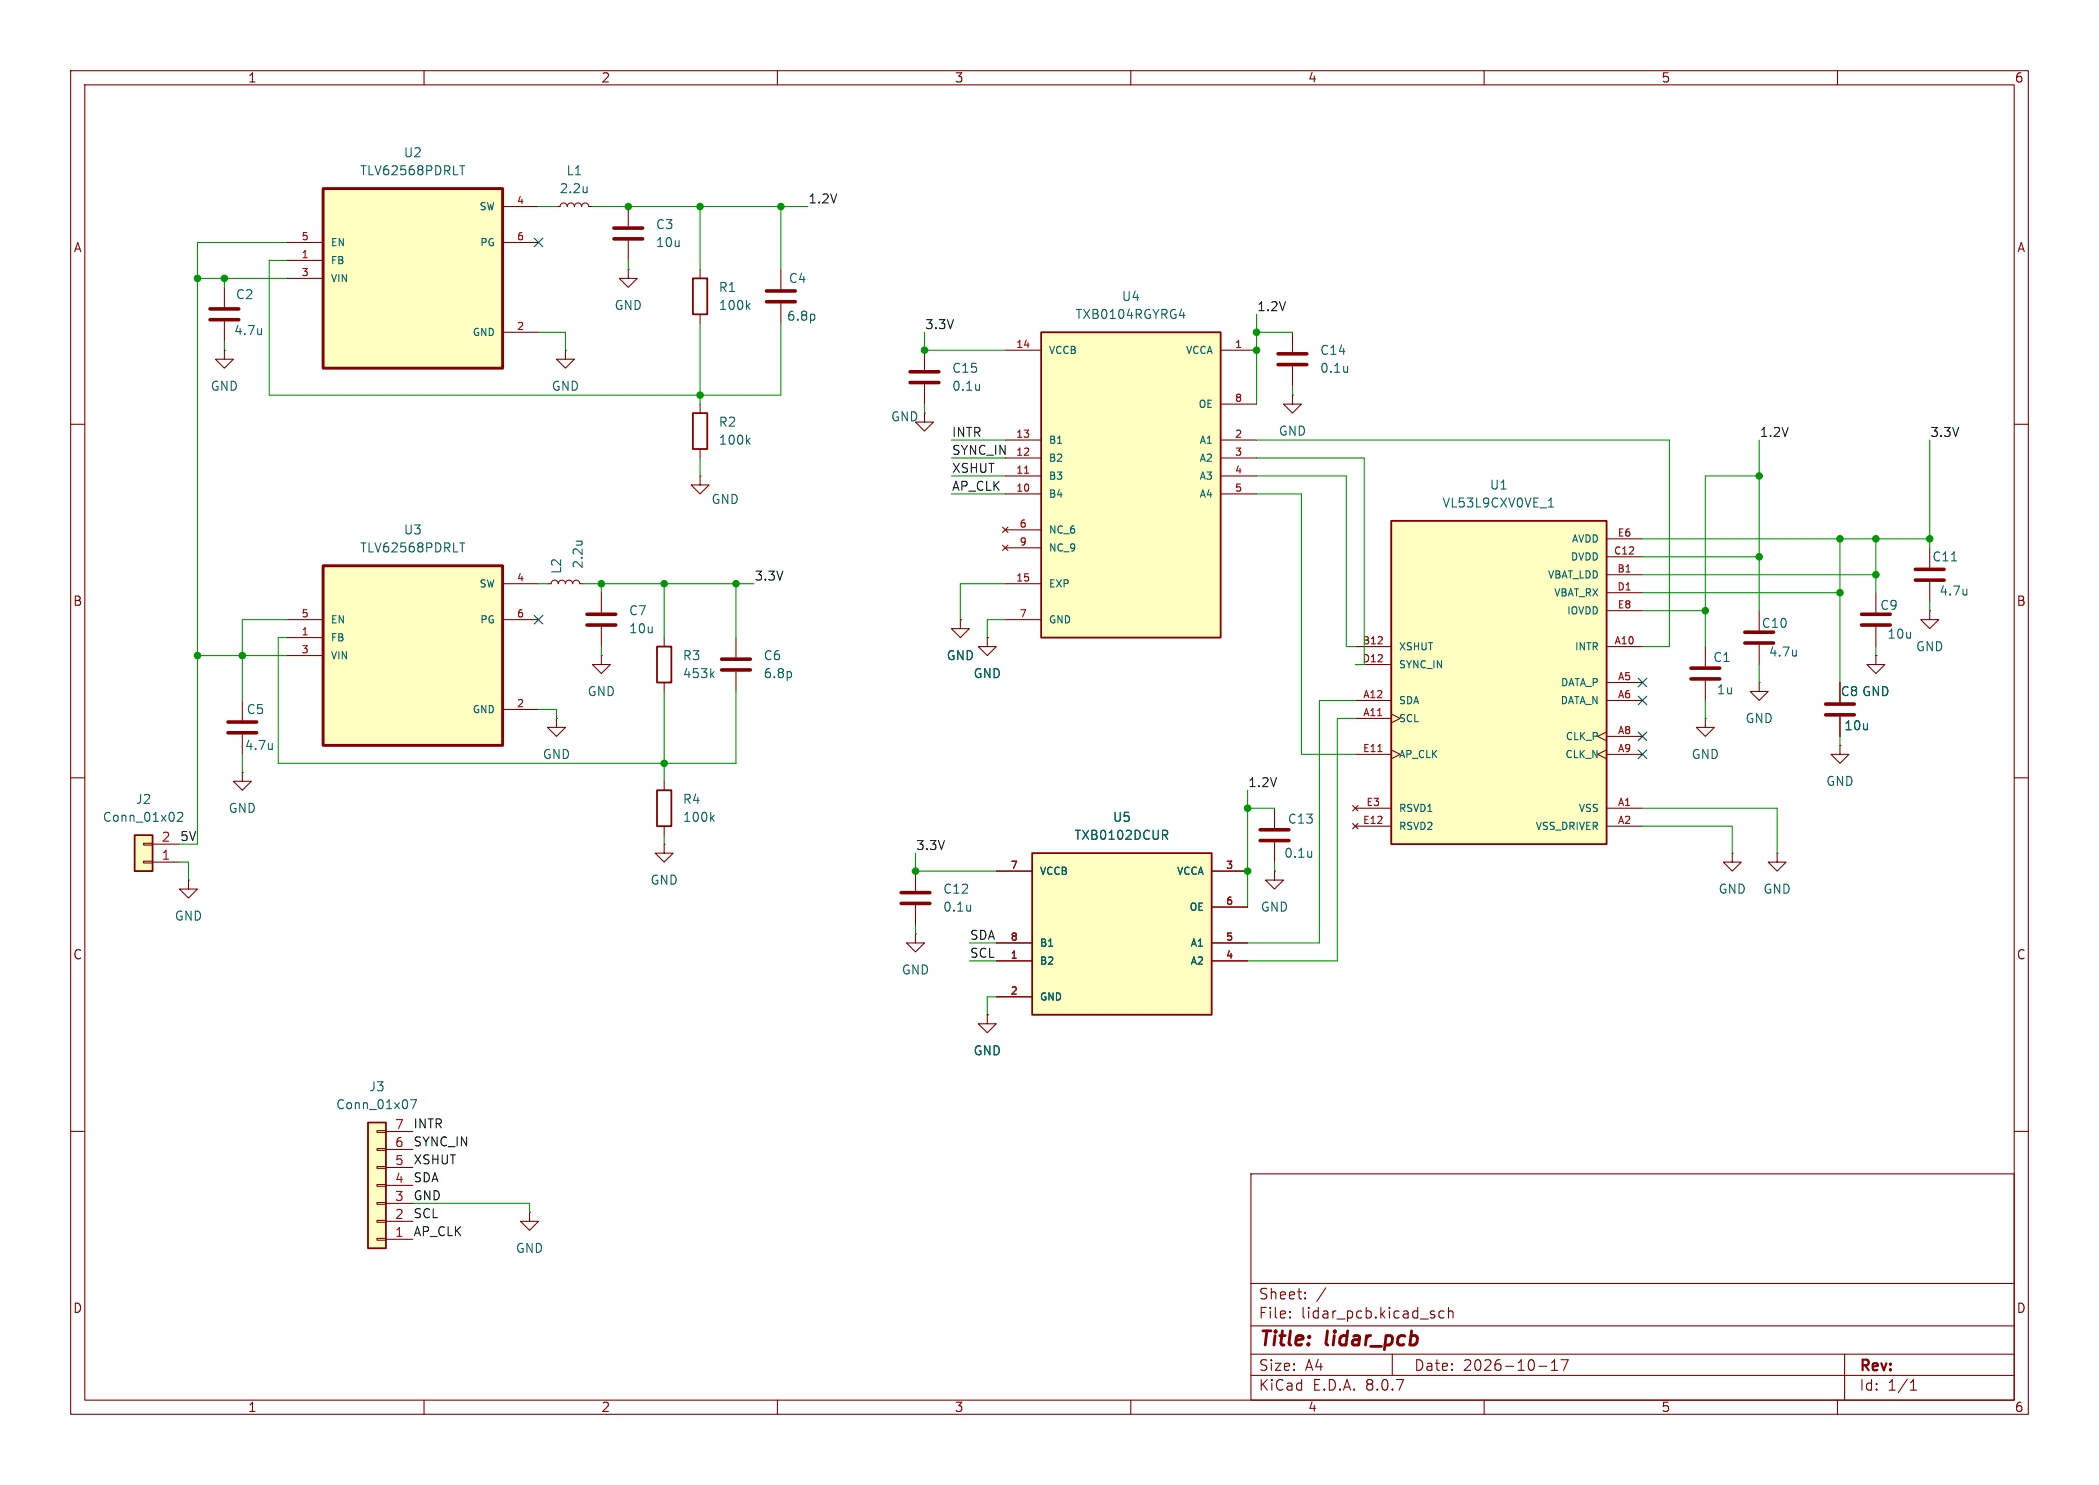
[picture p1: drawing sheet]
<svg xmlns="http://www.w3.org/2000/svg" width="297mm" height="210mm" viewBox="0 0 297 210" stroke-linecap="round" stroke-linejoin="round" font-family="sans-serif">
<g fill="none" stroke="#840000" stroke-width=".15">
<path d="M10 10h277v190h-277zM12 12h273v186h-273zM60 10v2M110 10v2M160 10v2M210 10v2M260 10v2M99.1 57.2v1.2M10 60h2M99.1 63.5v1.3M285 60h2M94 90.2v1.2"/>
<path d="M94 96.5v1.3M104.1 90.2v2.8M104.1 95v2.8M10 110h2M94 119.4v1.3h1.2l-1.2 1.2-1.3-1.2h1.3M94 119.4h.1M94 110.5v1.3M94 116.8v1.3M285 110h2M180.3 123.2v1.3h1.3l-1.3 1.2-1.2-1.2h1.2M180.3 123.2h.1M10 160h2"/>
<path d="M177 166h108v32h-108zM285 160h2M60 198v2M110 198v2M160 198v2M177 194.5h108M177 191.5h108M177 187.5h108M177 181.5h108M182.5 186.3h.1l-.1 .1M182.5 186.3v.1M182.5 185.5v.1"/>
<path d="M182.5 185.5h.1l-.1 .1M184.7 183.6v.1M184.7 183.6h-.1l.1 .1M184.7 182.8v.1M184.7 182.8h-.1l.1 .1M187.6 182.1l-1.3 2M197 191.5v3M203 186v.1v.2M204.3 185.5l-.4-.1-.3 .3v.4l.1 .2 .2 .1 .4-.1M205 185.5a.37 .37 0 0 1 .6 .1v.8M205 184.9v1.5M210 198v2"/>
<path d="M217.7 193.2h1.2M219.5 193.8h.9M219.5 192.7l.5-.4v1.5M220.9 192.3h1l-.7 1.5M260 198v2M261 191.5v6.5M270.3 196.6h.9M270.3 195.5l.4-.4v1.5"/>
</g>
<path d="M98 58.4h2.1v5.1h-2.1zM93 91.4h2v5.1h-2zM93 111.8h2v5h-2z" fill="none" stroke="#840000" stroke-width=".25"/>
<path d="M105.8 62.3l.3 .5M106.1 62l-.5 .4M100.7 95.3l.3 .5M101 95l-.4 .5M111.9 95.1v.6M100.7 115.7l.3 .4M101 115.3l-.4 .5" fill="none" stroke="#006464" stroke-width=".15"/>
<path d="M102.1 94.7h4.1M102.1 93.2h4.1" fill="none" stroke="#840000" stroke-width=".51"/>
<path d="M196.8 73.7h30.5v45.7h-30.5z" fill="#ffffc2"/>
<path d="M196.8 73.7h30.5v45.7h-30.5z" fill="none" stroke="#840000" stroke-width=".25"/>
<g fill="none" stroke="#840000" stroke-width=".15">
<path d="M227.3 78.7h5.1M227.3 76.2h5.1M77.5 82.6h.5a.51 .51 0 0 1 .5-.6 .51 .51 0 0 1 .5 .6 .51 .51 0 0 1 .5-.6 .51 .51 0 0 1 .5 .6 .51 .51 0 0 1 .5-.6 .51 .51 0 0 1 .5 .6 .51 .51 0 0 1 .5-.6 .51 .51 0 0 1 .5 .6h.5M191.8 91.4h5M191.8 99.1h5M191.8 94h5M227.3 91.4h5.1M227.3 99.1h5.1M227.3 96.5h5.1M227.3 81.3h5.1M227.3 83.8h5.1M227.3 86.4h5.1"/>
<path d="M34.3 109.2v1.3h1.3l-1.3 1.3-1.3-1.3h1.3M34.3 109.2h.1M191.4 116.5l.8 .7M191.4 113.9l.8 .8M191.8 114.3h5M191.8 101.6h5M191.8 116.8h5M191.8 106.7h5M192.2 116.5l-.8 .7M192.2 113.9l-.8 .8M196.8 101l1.3 .6-1.3 .6M196.8 106l1.3 .7-1.3 .6"/>
<path d="M227.3 103.5l-1.2 .6 1.2 .7M227.3 106l-1.2 .7 1.2 .6M227.3 114.3h5.1M227.3 116.8h5.1M227.3 104.1h5.1M227.3 106.7h5.1"/>
</g>
<path d="M194.9 101.2h.6M195 106.3h.5" fill="none" stroke="#a90000" stroke-width=".15"/>
<path d="M81.5 76.5h.9M82.2 76.5l.1 .1M219.1 71.7h.7M219.2 70.7l.3-.3v1.3" fill="none" stroke="#006464" stroke-width=".15"/>
<path d="M146 120.7h25.4v22.8h-25.4z" fill="#ffffc2"/>
<path d="M146 120.7h25.4v22.8h-25.4z" fill="none" stroke="#840000" stroke-width=".25"/>
<path d="M141 135.9h5M141 123.2h5M141 133.4h5M171.4 135.9h5.1M171.4 123.2h5.1M171.4 133.4h5.1M171.4 128.3h5.1M141 141h5" fill="none" stroke="#840000" stroke-width=".15"/>
<path d="M164.5 117.4h.5l.2 .3-.1 .3-.6 .1M164.8 118.1l.4 .6" fill="none" stroke="#006464" stroke-width=".15"/>
<path d="M19 118.1h2.6v5.1h-2.6z" fill="#ffffc2"/>
<path d="M20.3 119.3h1.3v.2h-1.3zM21.6 119.4h3.8M20.3 121.8h1.3v.2h-1.3zM21.6 121.9h3.8M129.5 132.1v1.3h1.3l-1.3 1.2-1.2-1.2h1.2M129.5 132.1h.1M245.1 120.7v1.2h1.3l-1.3 1.3-1.3-1.3h1.3M245.1 120.7h.1M251.5 120.7v1.2h1.2l-1.2 1.3-1.3-1.3h1.3M251.5 120.7h.1" fill="none" stroke="#840000" stroke-width=".15"/>
<path d="M19 118.1h2.6v5.1h-2.6z" fill="none" stroke="#840000" stroke-width=".25"/>
<path d="M25.1 115l.2-.1h.3l.2 .1 .1 .2-.1 .2-.7 .7h.8" fill="none" stroke="#006464" stroke-width=".15"/>
<path d="M45.7 26.7h25.4v25.4h-25.4z" fill="#ffffc2"/>
<path d="M45.7 26.7h25.4v25.4h-25.4z" fill="none" stroke="#840000" stroke-width=".41"/>
<g fill="none" stroke="#840000" stroke-width=".15">
<path d="M40.6 36.8h5.1M40.6 39.4h5.1M40.6 34.3h5.1M71.1 29.2h5.1M71.1 34.3h5.1M78.7 29.2h.5a.51 .51 0 0 1 .6-.5 .51 .51 0 0 1 .5 .5 .51 .51 0 0 1 .5-.5 .51 .51 0 0 1 .5 .5 .51 .51 0 0 1 .5-.5 .51 .51 0 0 1 .5 .5 .51 .51 0 0 1 .5-.5 .51 .51 0 0 1 .5 .5h.5M88.9 38.1v1.3h1.3l-1.3 1.2-1.3-1.2h1.3M88.9 38.1h.1M31.7 49.5v1.3h1.3l-1.3 1.3-1.2-1.3h1.2M31.7 49.5h.1M31.7 40.6v2.8M31.7 45.5v2.8"/>
<path d="M71.1 47h5.1M80 49.5v1.3h1.3l-1.3 1.3-1.3-1.3h1.3M80 49.5h.1M130.8 49.5v2.8M130.8 54.4v2.8M182.9 55.9v1.3h1.2l-1.2 1.2-1.3-1.2h1.3M182.9 55.9h.1M182.9 47v2.8M182.9 51.8v2.8M99.1 67.3v1.3h1.2l-1.2 1.3-1.3-1.3h1.3M99.1 67.3h.1M273 77.5v2.8"/>
<path d="M34.3 99.1v2.8M241.3 91.4v2.8M241.3 96.3v2.8M248.9 96.5v1.3h1.3l-1.3 1.3-1.3-1.3h1.3M248.9 96.5h.1M248.9 86.4v2.8M248.9 91.2v2.8M260.3 96.5v2.8M265.4 92.7v1.3h1.3l-1.3 1.3-1.2-1.3h1.2M265.4 92.7h.1M265.4 83.8v2.8M265.4 88.6v2.8"/>
<path d="M273 86.4v1.2h1.3l-1.3 1.3-1.2-1.3h1.2M273 86.4h.1M273 82.3v2.8M34.3 103.9v2.8M180.3 114.3v2.8M180.3 119.1v2.8M241.3 101.6v1.3h1.3l-1.3 1.2-1.3-1.2h1.3M241.3 101.6h.1M260.3 101.3v2.8M26.7 124.5v1.2h1.2l-1.2 1.3-1.3-1.3h1.3M26.7 124.5h.1M129.5 123.2v2.8"/>
<path d="M129.5 128v2.8"/>
</g>
<g fill="none" stroke="#006464" stroke-width=".15">
<path d="M65 23.4h.8M65.4 23.4v1.3M83.1 26.4v.8M83.1 27.1l-.1 .1M37 46.5v.8M37 47.2l-.1 .1M138.6 54.3v.9M138.6 55.1h-.1M190.7 51.8v.8M190.7 52.5l-.1 .1M276.1 79.3h.8M254.2 91.9v.9"/>
<path d="M254.2 92.7h-.1M278.3 83.3v.8M278.3 84l-.1 .1M38.5 105.1v.9M38.5 105.9h.1M137.3 128v.8M137.3 128.7v.1M185.6 120.4v.8M185.6 121.1l-.1 .1"/>
</g>
<g fill="none" stroke="#840000" stroke-width=".51">
<path d="M29.7 45.2h4.1M29.7 43.7h4.1M128.8 54.1h4M128.8 52.6h4M180.8 51.6h4.1M180.8 50h4.1M239.3 96h4M239.3 94.5h4M246.9 90.9h4.1M246.9 89.4h4.1M258.3 99.6h4.1M263.4 88.4h4.1"/>
<path d="M263.4 86.9h4.1M271 82h4.1M271 80.5h4.1M32.3 103.6h4M32.3 102.1h4M178.3 118.9h4.1M178.3 117.3h4.1M258.3 101.1h4.1M127.5 127.8h4.1M127.5 126.2h4.1"/>
</g>
<path d="M147.3 47h25.4v43.2h-25.4z" fill="#ffffc2"/>
<path d="M147.3 47h25.4v43.2h-25.4z" fill="none" stroke="#840000" stroke-width=".25"/>
<g fill="none" stroke="#840000" stroke-width=".15">
<path d="M88.9 29.2v2.8M88.9 34v2.8M110.5 38.1v2.8M110.5 42.9v2.8M130.8 58.4v1.3h1.3l-1.3 1.3-1.3-1.3h1.3M130.8 58.4h.1M142.2 49.5h5.1M172.7 49.5h5.1M172.7 57.2h5.1M141.9 74.5l.7 .8M141.9 77.1l.7 .8M142.2 69.9h5.1"/>
<path d="M142.2 67.3h5.1M142.2 64.8h5.1M142.2 62.2h5.1M142.2 74.9h5.1M142.2 77.5h5.1M142.6 74.5l-.7 .8M142.6 77.1l-.7 .8M172.7 69.9h5.1M172.7 67.3h5.1M172.7 64.8h5.1M172.7 62.2h5.1M142.2 82.6h5.1"/>
<path d="M142.2 87.6h5.1M260.3 105.4v1.3h1.3l-1.3 1.3-1.2-1.3h1.2M260.3 105.4h.1"/>
</g>
<path d="M145 66.9h.6" fill="none" stroke="#a90000" stroke-width=".15"/>
<path d="M115.2 44.6v.6M166.9 44.6h.8" fill="none" stroke="#006464" stroke-width=".15"/>
<path d="M86.9 33.8h4M86.9 32.3h4M108.5 42.7h4M108.5 41.1h4" fill="none" stroke="#840000" stroke-width=".51"/>
<path d="M45.7 80h25.4v25.4h-25.4z" fill="#ffffc2"/>
<path d="M45.7 80h25.4v25.4h-25.4z" fill="none" stroke="#840000" stroke-width=".41"/>
<path d="M99.1 38.1v1.3M99.1 44.5v1.2M40.6 90.2h5.1M40.6 92.7h5.1M40.6 87.6h5.1M71.1 82.6h5.1M71.1 87.6h5.1M135.9 87.6v1.3h1.3l-1.3 1.3-1.3-1.3h1.3M135.9 87.6h.1M139.7 90.2v1.2h1.3l-1.3 1.3-1.3-1.3h1.3M139.7 90.2h.1M71.1 100.3h5.1" fill="none" stroke="#840000" stroke-width=".15"/>
<path d="M105.8 43.3l.3 .5M106.1 42.9l-.5 .5M65 76.8h.8M65.4 76.8v1.2" fill="none" stroke="#006464" stroke-width=".15"/>
<path d="M98 39.4h2.1v5.1h-2.1z" fill="none" stroke="#840000" stroke-width=".25"/>
<path d="M52.1 158.8h2.5v17.7h-2.5z" fill="#ffffc2"/>
<g fill="none" stroke="#840000" stroke-width=".15">
<path d="M85.1 92.7v1.3h1.3l-1.3 1.3-1.3-1.3h1.3M85.1 92.7h.1M85.1 83.8v2.8M85.1 88.6v2.8M135.9 87.6h.1M139.7 90.2h.1M260.3 96.5v2.8M265.4 92.7h.1M78.7 101.6v1.3h1.3l-1.3 1.2-1.2-1.2h1.2M78.7 101.6h.1M260.3 101.3v2.8M141 135.9h5"/>
<path d="M141 123.2h5M141 133.4h5M171.4 135.9h5.1M171.4 123.2h5.1M171.4 133.4h5.1M171.4 128.3h5.1M53.3 159.9h1.3v.2h-1.3zM139.7 143.5v1.3h1.3l-1.3 1.3-1.3-1.3h1.3M139.7 143.5h.1M141 141h5M53.3 162.4h1.3v.3h-1.3zM53.3 165h1.3v.2h-1.3z"/>
<path d="M53.3 167.5h1.3v.3h-1.3zM53.3 170.1h1.3v.2h-1.3zM53.3 172.6h1.3v.2h-1.3zM53.3 175.1h1.3v.3h-1.3zM54.6 175.3h3.8M54.6 172.7h3.8M54.6 170.2h3.8M54.6 167.6h3.8M54.6 165.1h3.8M54.6 162.6h3.8M54.6 160h3.8M74.9 171.5v1.2h1.3l-1.3 1.3-1.2-1.3h1.2"/>
<path d="M74.9 171.5h.1"/>
</g>
<path d="M52.1 158.8h2.5v17.7h-2.5z" fill="none" stroke="#840000" stroke-width=".25"/>
<path d="M164.5 117.4h.5l.2 .3-.1 .3-.6 .1M164.8 118.1l.4 .6M58.1 155.5h.8l-.5 1.3" fill="none" stroke="#006464" stroke-width=".15"/>
<path d="M83.1 88.4h4M83.1 86.9h4" fill="none" stroke="#840000" stroke-width=".51"/>
<g fill="none" stroke="#009600" stroke-width=".15">
<path d="M27.9 39.4h12.7M31.7 39.4v1.2M40.6 34.3h-12.7v85.1M40.6 36.8h-2.5v19.1h72.4v-10.2M76.2 29.2h2.5M83.8 29.2h30.5M88.9 36.8v1.3M99.1 29.2v8.9M110.5 29.2v8.9M31.7 48.3v1.2M76.2 47h3.8v2.5M99.1 45.7v11.5"/>
<path d="M130.8 47v2.5h11.4M130.8 57.2v1.2M177.8 47h5.1M177.8 44.5v12.7M182.9 54.6v1.3M99.1 64.8v2.5M134.6 67.3h7.6M134.6 62.2h7.6M134.6 69.9h7.6M134.6 64.8h7.6M177.8 69.9h6.3v36.8h7.7M177.8 62.2h58.4v29.2h-3.8"/>
<path d="M177.8 67.3h12.7v24.1h1.3M177.8 64.8h15.2v29.2h-1.2M232.4 76.2h40.6M232.4 78.7h16.5M248.9 67.3h-7.6v24.1M248.9 62.2v24.2M260.3 76.2v20.3M265.4 76.2v7.6M273 62.2v15.3M27.9 92.7h12.7M40.6 90.2h-1.2v17.8h64.7v-10.2M40.6 87.6h-6.3v11.5"/>
<path d="M76.2 82.6h1.3M82.5 82.6h24.2M85.1 82.6v1.2M85.1 91.4v1.3M94 82.6v7.6M94 97.8v12.7M104.1 82.6v7.6M142.2 82.6h-6.3v5M142.2 87.6h-2.5v2.6M191.8 99.1h-5.1v34.3h-10.2M232.4 86.4h8.9M232.4 83.8h27.9"/>
<path d="M232.4 81.3h33M241.3 99.1v2.5M248.9 94v2.5M265.4 91.4v1.3M273 85.1v1.3M34.3 106.7v2.5M76.2 100.3h2.5v1.3M94 118.1v1.3M176.5 114.3h3.8M176.5 111.8v16.5M191.8 101.6h-2.6v34.3h-12.7M232.4 114.3h19.1v6.4"/>
<path d="M232.4 116.8h12.7v3.9M260.3 104.1v1.3M25.4 121.9h1.3v2.6M129.5 120.7v2.5h11.5M129.5 130.8v1.3M137.2 133.4h3.8M137.2 135.9h3.8M180.3 121.9v1.3M141 141h-1.3v2.5M58.4 170.2h16.5v1.3"/>
</g>
<path d="M75.6 33.7l1.2 1.2M76.8 33.7l-1.2 1.2M75.6 87l1.2 1.2M76.8 87l-1.2 1.2M231.8 95.9l1.2 1.2M231.8 98.5l1.2 1.2M233 95.9l-1.2 1.2M233 98.5l-1.2 1.2M231.8 103.5l1.2 1.2M231.8 106.1l1.2 1.2M233 103.5l-1.2 1.2M233 106.1l-1.2 1.2" fill="none" stroke="#000084" stroke-width=".15"/>
<g fill="#009600" stroke="#009600" stroke-width=".15">
<circle cx="248.9" cy="67.3" r=".46"/>
<circle cx="248.9" cy="78.7" r=".46"/>
<circle cx="99.1" cy="55.9" r=".46"/>
<circle cx="88.9" cy="29.2" r=".46"/>
<circle cx="99.1" cy="29.2" r=".46"/>
<circle cx="110.5" cy="29.2" r=".46"/>
<circle cx="94" cy="82.6" r=".46"/>
<circle cx="104.1" cy="82.6" r=".46"/>
<circle cx="85.1" cy="82.6" r=".46"/>
<circle cx="27.9" cy="39.4" r=".46"/>
<circle cx="31.7" cy="39.4" r=".46"/>
<circle cx="34.3" cy="92.7" r=".46"/>
<circle cx="27.9" cy="92.7" r=".46"/>
<circle cx="94" cy="108" r=".46"/>
<circle cx="129.5" cy="123.2" r=".46"/>
<circle cx="176.5" cy="123.2" r=".46"/>
<circle cx="176.5" cy="114.3" r=".46"/>
<circle cx="177.8" cy="47" r=".46"/>
<circle cx="177.8" cy="49.5" r=".46"/>
<circle cx="130.8" cy="49.5" r=".46"/>
<circle cx="241.3" cy="86.4" r=".46"/>
<circle cx="260.3" cy="76.2" r=".46"/>
<circle cx="260.3" cy="83.8" r=".46"/>
<circle cx="265.4" cy="81.3" r=".46"/>
<circle cx="265.4" cy="76.2" r=".46"/>
<circle cx="273" cy="76.2" r=".46"/>
</g>
<g font-size="2.8" fill="#840000">
<text x="178" y="190.9">Title:</text>
<text x="187.7" y="190.9">lidar_pcb</text>
</g>
<g font-size="2.1" fill="#840000">
<text x="178" y="184">Sheet:</text>
<text x="178" y="186.7">File:</text>
<text x="184.1" y="186.7">lidar_pcb.kicad_sch</text>
<text x="178" y="196.9">KiCad</text>
<text x="178" y="194.1">Size:</text>
<text x="184.7" y="194.1">A4</text>
<text x="185.7" y="196.9">E.D.A.</text>
<text x="193.3" y="196.9">8.0.7</text>
<text x="200" y="194.1">Date:</text>
<text x="207" y="194.1">2026-10-17</text>
<text x="263" y="194.3">Rev:</text>
<text x="263" y="196.9">Id:</text>
<text x="267.1" y="196.9">1/1</text>
</g>
<g font-size="1.8" fill="#840000">
<text x="35" y="11.9">1</text>
<text x="85" y="11.9">2</text>
<text x="135" y="11.9">3</text>
<text x="185" y="11.9">4</text>
<text x="235" y="11.9">5</text>
<text x="285" y="11.9">6</text>
<text x="10.3" y="35.9">A</text>
<text x="285.3" y="35.9">A</text>
<text x="10.3" y="85.9">B</text>
<text x="285.3" y="85.9">B</text>
<text x="10.3" y="135.9">C</text>
<text x="285.3" y="135.9">C</text>
<text x="10.3" y="185.9">D</text>
<text x="285.3" y="185.9">D</text>
<text x="35" y="199.9">1</text>
<text x="85" y="199.9">2</text>
<text x="135" y="199.9">3</text>
<text x="185" y="199.9">4</text>
<text x="235" y="199.9">5</text>
<text x="285" y="199.9">6</text>
</g>
<g font-size="1.8" fill="#006464">
<text x="57" y="22.5">U2</text>
<text x="50.8" y="25">TLV62568PDRLT</text>
<text x="79.1" y="27.5">2.2u</text>
<text x="80.1" y="25">L1</text>
<text x="92.7" y="32.6">C3</text>
<text x="92.7" y="35.2">10u</text>
<text x="101.6" y="41.5">R1</text>
<text x="111.5" y="40.2">C4</text>
<text x="33" y="47.6">4.7u</text>
<text x="33.3" y="42.5">C2</text>
<text x="86.9" y="44">GND</text>
<text x="101.6" y="44">100k</text>
<text x="111.3" y="45.6">6.8p</text>
<text x="152.1" y="45.3">TXB0104RGYRG4</text>
<text x="158.6" y="42.8">U4</text>
<text x="134.6" y="52.9">C15</text>
<text x="186.7" y="50.4">C14</text>
<text x="186.7" y="52.9">0.1u</text>
<text x="29.7" y="55.5">GND</text>
<text x="78" y="55.5">GND</text>
<text x="126" y="59.8">GND</text>
<text x="134.6" y="55.5">0.1u</text>
<text x="101.6" y="60.6">R2</text>
<text x="101.6" y="63.1">100k</text>
<text x="180.8" y="61.8">GND</text>
<text x="100.6" y="71.5">GND</text>
<text x="204" y="72">VL53L9CXV0VE_1</text>
<text x="210.7" y="69.4">U1</text>
<text x="57" y="75.8">U3</text>
<text x="50.8" y="78.3">TLV62568PDRLT</text>
<text x="79.6" y="81.3" transform="rotate(-90 79.6 81.3)">L2</text>
<text x="82.7" y="80.5" transform="rotate(-90 82.7 80.5)">2.2u</text>
<text x="273.3" y="79.6">C11</text>
<text x="88.9" y="87.2">C7</text>
<text x="88.9" y="89.8">10u</text>
<text x="249.2" y="89">C10</text>
<text x="265.9" y="86.5">C9</text>
<text x="274.3" y="84.4">4.7u</text>
<text x="96.5" y="93.6">R3</text>
<text x="108" y="93.6">C6</text>
<text x="133.9" y="93.6">GND</text>
<text x="242.3" y="93.8">C1</text>
<text x="250.2" y="93.1">4.7u</text>
<text x="267" y="90.5">10u</text>
<text x="271" y="92.3">GND</text>
<text x="34.8" y="101.2">C5</text>
<text x="83.1" y="98.7">GND</text>
<text x="96.5" y="96.1">453k</text>
<text x="108" y="96.1">6.8p</text>
<text x="137.7" y="96.1">GND</text>
<text x="242.8" y="98.4">1u</text>
<text x="260.4" y="98.7">C8 GND</text>
<text x="34.6" y="106.3">4.7u</text>
<text x="76.7" y="107.5">GND</text>
<text x="239.3" y="107.5">GND</text>
<text x="246.9" y="102.5">GND</text>
<text x="260.9" y="103.5">10u</text>
<text x="19.1" y="113.9">J2</text>
<text x="96.5" y="113.9">R4</text>
<text x="258.3" y="111.4">GND</text>
<text x="14.4" y="116.4">Conn_01x02</text>
<text x="32.3" y="115.2">GND</text>
<text x="96.5" y="116.4">100k</text>
<text x="151.9" y="119">TXB0102DCUR</text>
<text x="157.4" y="116.4">U5</text>
<text x="182.1" y="116.7">C13</text>
<text x="91.9" y="125.3">GND</text>
<text x="181.6" y="121.5">0.1u</text>
<text x="24.6" y="130.4">GND</text>
<text x="133.4" y="126.6">C12</text>
<text x="133.4" y="129.1">0.1u</text>
<text x="178.3" y="129.1">GND</text>
<text x="243.1" y="126.6">GND</text>
<text x="249.4" y="126.6">GND</text>
<text x="127.5" y="138">GND</text>
<text x="137.7" y="149.5">GND</text>
<text x="52.1" y="154.5">J3</text>
<text x="47.5" y="157.1">Conn_01x07</text>
<text x="72.9" y="177.4">GND</text>
</g>
<g font-size="1.8" fill="#0f0f0f">
<text x="114.3" y="28.9">1.2V</text>
<text x="130.8" y="46.6">3.3V</text>
<text x="177.8" y="44.1">1.2V</text>
<text x="134.6" y="64.4">SYNC_IN</text>
<text x="134.6" y="61.9">INTR</text>
<text x="248.9" y="61.9">1.2V</text>
<text x="273" y="61.9">3.3V</text>
<text x="134.6" y="67">XSHUT</text>
<text x="134.6" y="69.5">AP_CLK</text>
<text x="106.7" y="82.2">3.3V</text>
<text x="176.5" y="111.4">1.2V</text>
<text x="129.5" y="120.3">3.3V</text>
<text x="137.2" y="135.5">SCL</text>
<text x="137.2" y="133">SDA</text>
<text x="58.4" y="159.7">INTR</text>
<text x="58.4" y="162.2">SYNC_IN</text>
<text x="58.4" y="167.3">SDA</text>
<text x="58.4" y="164.8">XSHUT</text>
<text x="58.4" y="172.4">SCL</text>
<text x="58.4" y="169.8">GND</text>
<text x="58.4" y="174.9">AP_CLK</text>
</g>
<g font-size="1.8" fill="#a90000">
<text x="22.8" y="119.1">2</text>
<text x="22.8" y="121.7">1</text>
<text x="55.8" y="159.8">7</text>
<text x="55.8" y="167.4">4</text>
<text x="55.8" y="164.8">5</text>
<text x="55.8" y="162.3">6</text>
<text x="55.8" y="172.5">2</text>
<text x="55.8" y="169.9">3</text>
<text x="55.8" y="175">1</text>
</g>
<text font-size="1.8" fill="#009600" x="25.4" y="119">5V</text>
<g font-size="1.4" fill="#006464">
<text x="67.7" y="29.9">SW</text>
<text x="46.7" y="35">EN</text>
<text x="67.8" y="35">PG</text>
<text x="46.7" y="37.6">FB</text>
<text x="46.7" y="40.1">VIN</text>
<text x="66.8" y="47.7">GND</text>
<text x="148.3" y="50.3">VCCB</text>
<text x="167.7" y="50.3">VCCA</text>
<text x="169.5" y="57.9">OE</text>
<text x="148.3" y="65.5">B2</text>
<text x="148.3" y="63">B1</text>
<text x="169.6" y="63">A1</text>
<text x="169.6" y="65.5">A2</text>
<text x="148.3" y="70.6">B4</text>
<text x="148.3" y="68">B3</text>
<text x="169.6" y="68">A3</text>
<text x="169.6" y="70.6">A4</text>
<text x="148.3" y="75.7">NC_6</text>
<text x="222.3" y="76.9">AVDD</text>
<text x="67.7" y="83.3">SW</text>
<text x="148.3" y="83.3">EXP</text>
<text x="148.3" y="78.2">NC_9</text>
<text x="218.9" y="82">VBAT_LDD</text>
<text x="222.1" y="79.5">DVDD</text>
<text x="46.7" y="88.4">EN</text>
<text x="67.8" y="88.4">PG</text>
<text x="148.3" y="88.4">GND</text>
<text x="219.8" y="84.6">VBAT_RX</text>
<text x="221.6" y="87.1">IOVDD</text>
<text x="46.7" y="90.9">FB</text>
<text x="46.7" y="93.4">VIN</text>
<text x="197.9" y="92.2">XSHUT</text>
<text x="197.9" y="94.7">SYNC_IN</text>
<text x="222.7" y="92.2">INTR</text>
<text x="66.8" y="101.1">GND</text>
<text x="197.9" y="99.8">SDA</text>
<text x="220.7" y="99.8">DATA_N</text>
<text x="220.7" y="97.3">DATA_P</text>
<text x="197.9" y="102.3">SCL</text>
<text x="197.9" y="107.4">AP_CLK</text>
<text x="221.4" y="107.4">CLK_N</text>
<text x="221.4" y="104.9">CLK_P</text>
<text x="197.9" y="117.6">RSVD2</text>
<text x="197.9" y="115">RSVD1</text>
<text x="217.2" y="117.6">VSS_DRIVER</text>
<text x="223.3" y="115">VSS</text>
<text x="147.1" y="123.9">VCCB</text>
<text x="166.4" y="123.9">VCCA</text>
<text x="168.2" y="129">OE</text>
<text x="147.1" y="136.6">B2</text>
<text x="147.1" y="134.1">B1</text>
<text x="168.3" y="136.6">A2</text>
<text x="168.3" y="134.1">A1</text>
<text x="147.1" y="141.7">GND</text>
</g>
<g font-size="1.4" fill="#a90000">
<text x="73" y="29">4</text>
<text x="42.6" y="34">5</text>
<text x="73" y="34">6</text>
<text x="42.6" y="36.6">1</text>
<text x="42.6" y="39.1">3</text>
<text x="73" y="46.7">2</text>
<text x="143.7" y="49.3">14</text>
<text x="174.6" y="49.3">1</text>
<text x="174.6" y="56.9">8</text>
<text x="143.7" y="64.5">12</text>
<text x="143.7" y="62">13</text>
<text x="174.6" y="62">2</text>
<text x="174.6" y="64.5">3</text>
<text x="143.7" y="69.6">10</text>
<text x="143.7" y="67.1">11</text>
<text x="174.6" y="67.1">4</text>
<text x="174.6" y="69.6">5</text>
<text x="144.2" y="74.7">6</text>
<text x="144.2" y="77.2">9</text>
<text x="228.8" y="75.9">E6</text>
<text x="73" y="82.3">4</text>
<text x="143.7" y="82.3">15</text>
<text x="228.3" y="78.5">C12</text>
<text x="228.8" y="81">B1</text>
<text x="228.8" y="83.6">D1</text>
<text x="42.6" y="89.9">1</text>
<text x="42.6" y="87.4">5</text>
<text x="73" y="87.4">6</text>
<text x="144.2" y="87.4">7</text>
<text x="228.8" y="86.1">E8</text>
<text x="42.6" y="92.5">3</text>
<text x="192.7" y="91.2">B12</text>
<text x="192.7" y="93.7">D12</text>
<text x="228.3" y="91.2">A10</text>
<text x="73" y="100.1">2</text>
<text x="192.8" y="101.3">A11</text>
<text x="192.8" y="98.8">A12</text>
<text x="228.8" y="96.3">A5</text>
<text x="228.8" y="98.8">A6</text>
<text x="192.8" y="106.4">E11</text>
<text x="228.8" y="103.9">A8</text>
<text x="228.8" y="106.4">A9</text>
<text x="192.8" y="116.6">E12</text>
<text x="193.2" y="114">E3</text>
<text x="228.8" y="114">A1</text>
<text x="228.8" y="116.6">A2</text>
<text x="142.9" y="122.9">7</text>
<text x="173.4" y="122.9">3</text>
<text x="173.4" y="128">6</text>
<text x="142.9" y="135.6">1</text>
<text x="142.9" y="133.1">8</text>
<text x="173.4" y="135.6">4</text>
<text x="173.4" y="133.1">5</text>
<text x="142.9" y="140.7">2</text>
</g>
</svg>
